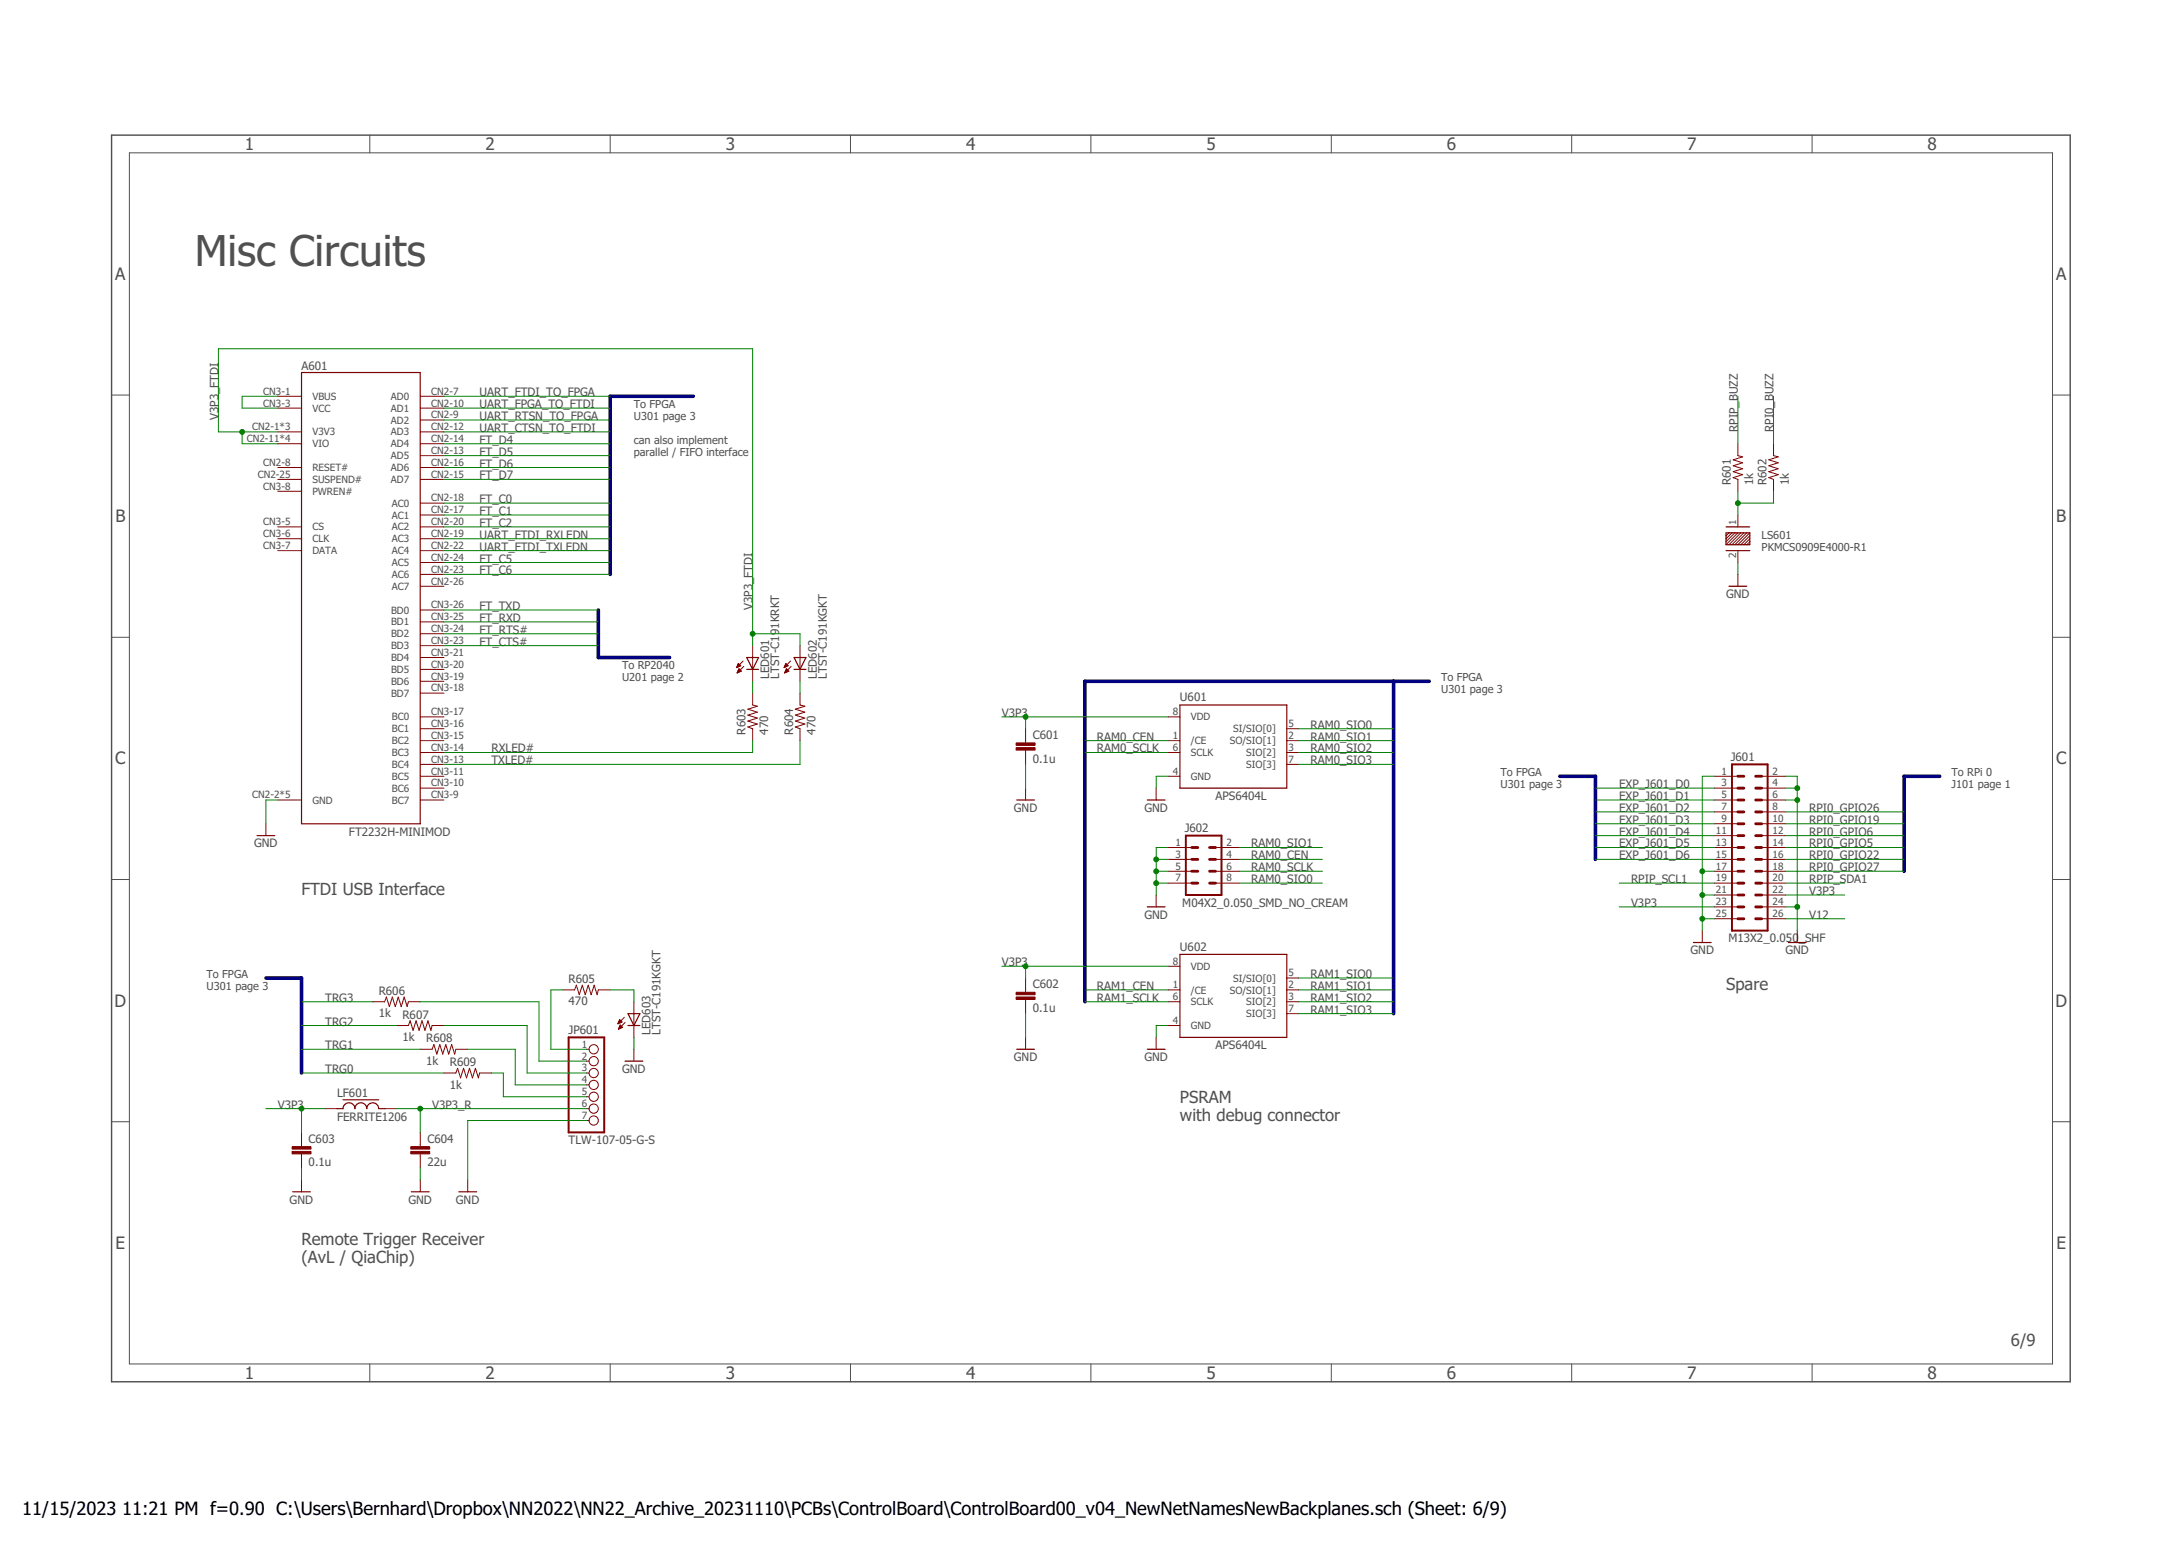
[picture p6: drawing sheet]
<svg xmlns="http://www.w3.org/2000/svg" width="420mm" height="297mm" viewBox="0 0 420 297" stroke-linecap="round" stroke-linejoin="round" font-family="sans-serif">
<path d="M21.5 26h377.1v240h-377.1z" fill="none" stroke="#505050" stroke-width=".28"/>
<g fill="none" stroke="#505050" stroke-width=".19">
<path d="M24.9 29.4h370.3v233.2h-370.3zM71.2 26v3.4M117.5 26v3.4M163.8 26v3.4M210.1 26v3.4M256.3 26v3.4M302.6 26v3.4M348.9 26v3.4M21.5 76.1h3.4M395.2 76.1h3.4M21.5 122.7h3.4M395.2 122.7h3.4"/>
<path d="M21.5 169.3h3.4M395.2 169.3h3.4M21.5 215.9h3.4M395.2 215.9h3.4M71.2 262.6v3.4M117.5 262.6v3.4M163.8 262.6v3.4M210.1 262.6v3.4M256.3 262.6v3.4M302.6 262.6v3.4M348.9 262.6v3.4"/>
</g>
<g fill="none" stroke="#800000" stroke-width=".19">
<path d="M53.5 76.3h4.6M53.5 78.6h4.6M80.9 76.3h4.6M80.9 78.6h4.6M53.5 83.1h4.6M53.5 90h4.6M53.5 85.4h4.6M53.5 92.3h4.6M53.5 94.6h4.6M80.9 83.1h4.6M80.9 90h4.6M80.9 80.9h4.6"/>
<path d="M80.9 85.4h4.6M80.9 87.7h4.6M80.9 92.3h4.6M80.9 96.9h4.6M80.9 99.1h4.6M334.6 85.4v2.3l1 .2-1.9 .6 1.9 .6-1.9 .6 1.9 .5-1.9 .6 1.9 .6-1.9 .5 .9 .4v2.3M334.6 99.1v2.3M341.5 85.4v2.3l.9 .2-1.8 .6 1.8 .6-1.8 .6 1.8 .5-1.8 .6 1.8 .6-1.8 .5 .9 .4v2.3M53.5 101.4h4.6M53.5 103.7h4.6M53.5 106h4.6M80.9 101.4h4.6"/>
<path d="M80.9 103.7h4.6M80.9 106h4.6M80.9 108.3h4.6M80.9 110.6h4.6M80.9 112.9h4.6M80.9 117.4h4.6M80.9 119.7h4.6M332.9 102.6l-.5 .5M333.5 102.6l-1.1 1.1M334.1 102.6l-1.7 1.7M334.6 102.6l-2.2 2.3M334.6 106v2.3"/>
<path d="M334.6 110.6v2.3M335.2 102.6l-2.3 2.3M335.8 102.6l-2.3 2.3M336.4 102.6l-2.3 2.3M336.9 102.6l-2.3 2.3M336.9 103.1l-1.7 1.8M336.9 103.7l-1.1 1.2M336.9 104.3l-.5 .6M80.9 138h4.6M80.9 122h4.6M80.9 124.3h4.6M80.9 126.6h4.6"/>
<path d="M80.9 128.9h4.6M80.9 131.1h4.6M80.9 133.4h4.6M141.9 128.5h.1M141.9 128.4h.3M141.9 128.2h.6M142 129.5h.1M142 128.1h.6M142 129.4h.3M142 128h.5M142 129.3h.5M142.1 127.9h.3"/>
<path d="M142.1 129.2h.6M142.1 127.8h.2M142.1 129.1h.5M142.2 127.7l-.4 .8M142.2 127.7l.4 .5-.8 .3M142.2 127.7h.1M142.2 129h.3M142.2 128.9h.2M142.3 128.8h.1M142.7 129.2l-.4-.5-.4 .8M142.7 129.2l-.8 .3M143.1 127.3l-1.3 1.2"/>
<path d="M143.2 128.3l-1.3 1.2M144.9 124.3v6.8M144.9 133.4v2.3l.9 .3-1.8 .5 1.8 .6-1.8 .6 1.8 .5-1.8 .6 1.8 .6-1.8 .6 .9 .3v2.3M151 128.5h.1M151 128.4h.3M151.1 128.2h.5M151.1 129.5h.1M151.1 128.1h.6M151.2 129.4h.2M151.2 128h.4M151.2 129.3h.4M151.2 127.9h.3"/>
<path d="M151.2 129.2h.7M151.3 127.8h.1M151.3 129.1h.5M151.3 127.7h.1M151.3 129h.4M151.3 127.7l-.3 .8M151.3 127.7l.5 .5-.8 .3M151.4 128.9h.2M151.4 128.8h.1M151.9 129.2l-.5-.5-.3 .8M151.9 129.2l-.8 .3M152.2 127.3l-1.2 1.2"/>
<path d="M152.3 128.3l-1.2 1.2M154.1 124.3v6.8M154.1 133.4v2.3l.9 .3-1.9 .5 1.9 .6-1.9 .6 1.9 .5-1.9 .6 1.9 .6-1.9 .6 1 .3v2.3M224.9 138h2.3M51.2 158.6v2.3M53.5 154h4.6M80.9 154h4.6M80.9 140.3h4.6M80.9 142.6h4.6M80.9 144.9h4.6M80.9 147.2h4.6M80.9 149.4h4.6"/>
<path d="M80.9 151.7h4.6M197.5 140.3v2.7M197.5 144.4v2.8M197.5 151.7v2.3M222.6 151.7v2.3M224.9 142.6h2.3M224.9 144.9h2.3M224.9 149.4h2.3M247.8 140.3h2.3M247.8 142.6h2.3M247.8 144.9h2.3M247.8 147.2h2.3"/>
<path d="M330.1 154h4.5M330.1 149.4h4.5M330.1 151.7h4.5M330.1 156.3h4.5M330.1 158.6h4.5M339.2 154h4.6M339.2 149.4h4.6M339.2 151.7h4.6M339.2 156.3h4.6M339.2 158.6h4.6M222.6 172.3v2.3M224.9 163.2h4.6"/>
<path d="M224.9 165.4h4.6M224.9 167.7h4.6M224.9 170h4.6M234.1 163.2h4.5M234.1 165.4h4.5M234.1 167.7h4.5M234.1 170h4.5M327.8 179.2v2.2M330.1 163.2h4.5M330.1 165.4h4.5M330.1 167.7h4.5M330.1 170h4.5"/>
<path d="M330.1 160.9h4.5M330.1 172.3h4.5M330.1 174.6h4.5M330.1 176.9h4.5M339.2 163.2h4.6M339.2 165.4h4.6M339.2 167.7h4.6M339.2 170h4.6M339.2 160.9h4.6M339.2 172.3h4.6M339.2 174.6h4.6M339.2 176.9h4.6"/>
<path d="M346.1 179.2v2.2M71.8 192.8h2.3l.3-.9 .6 1.9 .5-1.9 .6 1.9 .6-1.9 .6 1.9 .5-1.9 .6 1.9 .2-1h2.3M76.3 197.4h2.3l.4-.9 .5 1.9 .6-1.9 .6 1.9 .6-1.9 .5 1.9 .6-1.9 .6 1.9 .2-1h2.3M108.4 190.6h2.2l.4-.9 .5 1.8 .6-1.8 .6 1.8 .6-1.8 .5 1.8 .6-1.8 .6 1.8 .2-.9h2.3M119 197.1h.1M119 197h.3M119.1 196.9h.4M119.1 196.8h.6M119.1 198h.2M119.2 196.7h.5M119.2 197.9h.3M119.2 196.6h.4"/>
<path d="M119.2 197.8h.6M119.3 196.4h.2M119.3 197.7h.5M119.3 196.3h.1M119.3 196.3l.5 .4-.8 .4zM119.3 197.6h.4M119.4 197.5h.2M119.4 197.4h.1M119.4 197.3l.5 .5-.8 .3zM120.2 195.8l-1.2 1.3M120.4 196.8l-1.3 1.3M122.1 192.8v6.9"/>
<path d="M197.5 188.3v2.7M197.5 192.4v2.7M197.5 199.7v2.3M222.6 199.7v2.3M224.9 186h2.3M224.9 190.6h2.3M224.9 197.4h2.3M224.9 192.8h2.3M247.8 190.6h2.3M247.8 188.3h2.3M247.8 192.8h2.3M247.8 195.1h2.3"/>
<path d="M58.1 218v2.7M62.6 213.4h2.3M74.1 213.4h2.2M80.9 202h2.3l.3-.9 .6 1.8 .6-1.8 .6 1.8 .5-1.8 .6 1.8 .6-1.8 .5 1.8 .3-.9h2.3M80.9 218v2.7M85.5 206.6h2.3l.3-.9 .6 1.8 .6-1.8 .5 1.8 .6-1.8 .6 1.8 .5-1.8 .6 1.8 .3-.9h2.2M112.9 202h.5M112.9 204.3h.5M112.9 206.6h.5M112.9 208.9h.5M112.9 211.1h.5M112.9 213.4h.5"/>
<path d="M112.9 215.7h.5M122.1 202v2.3M58.1 222.1v2.8M58.1 227.1v2.3M80.9 222.1v2.8M80.9 227.1v2.3M90.1 227.1v2.3"/>
<circle cx="114.3" cy="202" r=".89"/>
<circle cx="114.3" cy="204.3" r=".89"/>
<circle cx="114.3" cy="208.9" r=".89"/>
<circle cx="114.3" cy="215.7" r=".89"/>
<circle cx="114.3" cy="211.1" r=".89"/>
<circle cx="114.3" cy="206.6" r=".89"/>
<circle cx="114.3" cy="213.4" r=".89"/>
</g>
<g fill="none" stroke="#800000" stroke-width=".23">
<path d="M58.1 71.7h22.8v86.9h-22.8zM332.4 101.4h4.5M332.4 106h4.5M332.4 102.6h4.5v2.3h-4.5zM332.9 112.9h3.5M143.8 126.6h2.3l-1.2 2.3zM143.8 128.9h2.3M152.9 128.9h2.3M152.9 126.6h2.3l-1.1 2.3zM227.2 135.7h20.6v16h-20.6zM195.8 154h3.4M220.9 154h3.4"/>
<path d="M49.5 160.9h3.4M220.9 174.6h3.4M120.9 195.1h2.3l-1.1 2.3zM120.9 197.4h2.3M227.2 183.7h20.6v16h-20.6zM326.1 181.4h3.4M344.4 181.4h3.4M64.9 213.4h1.2a1.14 1.14 0 0 1 1.1-1.1 1.14 1.14 0 0 1 1.1 1.1 1.14 1.14 0 0 1 1.2-1.1 1.14 1.14 0 0 1 1.1 1.1 1.14 1.14 0 0 1 1.2-1.1 1.14 1.14 0 0 1 1.1 1.1h1.2M66.1 211.7h6.8M120.4 204.3h3.4M195.8 202h3.4M220.9 202h3.4"/>
<path d="M56.3 229.4h3.5M79.2 229.4h3.4M88.3 229.4h3.5"/>
</g>
<g fill="#800000" stroke="#800000" stroke-width=".19">
<path d="M195.7 143.9h3.6v.5h-3.6z"/>
<path d="M195.7 143h3.6v.5h-3.6z"/>
<path d="M195.7 191.9h3.6v.5h-3.6z"/>
<path d="M195.7 191h3.6v.5h-3.6z"/>
<path d="M79.1 221.7h3.6v.4h-3.6z"/>
<path d="M79.1 220.7h3.6v.5h-3.6z"/>
<path d="M56.2 221.7h3.7v.4h-3.7z"/>
<path d="M56.2 220.7h3.7v.5h-3.7z"/>
</g>
<g fill="none" stroke="#800000" stroke-width=".55">
<path d="M334.6 154h1.2M334.6 151.7h1.2M334.6 149.4h1.2M334.6 156.3h1.2M334.6 158.6h1.2M338.1 154h1.1M338.1 151.7h1.1M338.1 149.4h1.1M338.1 156.3h1.1M338.1 158.6h1.1M229.5 167.7h1.1M229.5 165.4h1.1"/>
<path d="M229.5 163.2h1.1M229.5 170h1.1M232.9 167.7h1.2M232.9 165.4h1.2M232.9 163.2h1.2M232.9 170h1.2M334.6 167.7h1.2M334.6 165.4h1.2M334.6 163.2h1.2M334.6 170h1.2M334.6 160.9h1.2M334.6 176.9h1.2"/>
<path d="M334.6 174.6h1.2M334.6 172.3h1.2M338.1 167.7h1.1M338.1 165.4h1.1M338.1 163.2h1.1M338.1 170h1.1M338.1 160.9h1.1M338.1 176.9h1.1M338.1 174.6h1.1M338.1 172.3h1.1"/>
</g>
<path d="M333.5 147.2h6.9v32h-6.9zM228.3 160.9h6.9v11.4h-6.9zM109.5 199.7h6.9v18.3h-6.9z" fill="none" stroke="#800000" stroke-width=".38"/>
<path d="M133.5 76.3h-16v34.3M115.2 117.4v9.2h13.7M268.4 131.1v64M275.2 131.1h-66.3v61.7M300.4 149.4h6.8v16M373.5 149.4h-6.9v18.3M51.2 188.3h6.9v18.3" fill="none" stroke="#000080" stroke-width=".7"/>
<g fill="none" stroke="#008000" stroke-width=".19">
<path d="M53.5 76.3h-6.9v2.3h6.9M85.5 76.3h32M85.5 78.6h32M334.6 76.3v9.1M341.5 76.3v9.1M46.6 83.1v2.3h6.9M53.5 83.1h-11.4v-16h102.8v57.2M85.5 83.1h32M85.5 85.4h32M85.5 80.9h32M85.5 87.7h32M85.5 90h32"/>
<path d="M85.5 92.3h32M85.5 96.9h32M85.5 99.1h32M334.6 94.6v4.5M341.5 94.6v2.3h-6.9M85.5 101.4h32M85.5 103.7h32M85.5 106h32M85.5 108.3h32M85.5 110.6h32M85.5 117.4h29.7M85.5 119.7h29.7"/>
<path d="M334.6 108.3v2.3M85.5 122h29.7M85.5 124.3h29.7M144.9 131.1v2.3M144.9 122h9.2v2.3M154.1 131.1v2.3M192.9 138h32M197.5 138v2.3M53.5 154h-2.3v4.6M144.9 142.6v2.3h-59.4M154.1 142.6v4.6h-68.6M197.5 147.2v4.5"/>
<path d="M208.9 144.9h16M208.9 142.6h16M224.9 149.4h-2.3v2.3M250.1 144.9h18.3M250.1 147.2h18.3M250.1 142.6h18.3M250.1 140.3h18.3M307.2 154h22.9M307.2 151.7h22.9M307.2 158.6h22.9M307.2 156.3h22.9M330.1 149.4h-2.3v29.8"/>
<path d="M343.8 154h2.3M343.8 149.4h2.3v29.8M343.8 151.7h2.3M343.8 158.6h22.8M343.8 156.3h22.8M222.6 165.4h2.3M222.6 167.7h2.3M222.6 170h2.3M224.9 163.2h-2.3v9.1M238.6 163.2h16M238.6 165.4h16M238.6 167.7h16"/>
<path d="M238.6 170h16M307.2 163.2h22.9M307.2 165.4h22.9M307.2 160.9h22.9M311.8 170h18.3M311.8 174.6h18.3M327.8 167.7h2.3M327.8 172.3h2.3M327.8 176.9h2.3M343.8 163.2h22.8M343.8 165.4h22.8M343.8 167.7h22.8"/>
<path d="M343.8 170h11.4M343.8 172.3h11.4M343.8 176.9h11.4M343.8 174.6h2.3M343.8 160.9h22.8M58.1 197.4h18.2M58.1 192.8h13.7M80.9 192.8h22.9v11.5h9.1M85.5 197.4h16v9.2h11.4M108.4 190.6h-2.3v11.4h6.8M117.5 190.6h4.6v2.2M122.1 199.7v2.3"/>
<path d="M192.9 186h32M197.5 186v2.3M197.5 195.1v4.6M208.9 190.6h16M208.9 192.8h16M224.9 197.4h-2.3v2.3M250.1 190.6h18.3M250.1 192.8h18.3M250.1 188.3h18.3M250.1 195.1h18.3M51.2 213.4h11.4M58.1 213.4v4.6"/>
<path d="M58.1 202h22.8M58.1 206.6h27.4M76.3 213.4h36.6M80.9 213.4v4.6M90.1 202h9.1v6.9h13.7M94.6 206.6h2.3v4.5h16M112.9 215.7h-22.8v11.4M58.1 224.9v2.2M80.9 224.9v2.2"/>
</g>
<g fill="#008000" stroke="#008000" stroke-width=".19">
<circle cx="46.6" cy="83.1" r=".47"/>
<circle cx="144.9" cy="122" r=".47"/>
<circle cx="222.6" cy="165.4" r=".47"/>
<circle cx="222.6" cy="167.7" r=".47"/>
<circle cx="222.6" cy="170" r=".47"/>
<circle cx="327.8" cy="172.3" r=".47"/>
<circle cx="327.8" cy="176.9" r=".47"/>
<circle cx="327.8" cy="167.7" r=".47"/>
<circle cx="346.1" cy="174.6" r=".47"/>
<circle cx="346.1" cy="151.7" r=".47"/>
<circle cx="346.1" cy="154" r=".47"/>
<circle cx="197.5" cy="138" r=".47"/>
<circle cx="197.5" cy="186" r=".47"/>
<circle cx="58.1" cy="213.4" r=".47"/>
<circle cx="80.9" cy="213.4" r=".47"/>
<circle cx="334.6" cy="96.9" r=".47"/>
</g>
<text font-size="8.2" fill="#505050" x="37.5" y="51.1">Misc Circuits</text>
<g font-size="3.5">
<text x="4.3" y="291.7">11/15/2023</text>
<text x="23.5" y="291.7">11:21 PM f=0.90 C:\Users\Bernhard\Dropbox\NN2022\NN22_Archive_20231110\PCBs\ControlBoard\ControlBoard00_v04_NewNetNamesNewBackplanes.sch (Sheet: 6/9)</text>
</g>
<g font-size="3.3" fill="#505050">
<text x="47.2" y="28.9">1</text>
<text x="93.5" y="28.9">2</text>
<text x="139.7" y="28.9">3</text>
<text x="186" y="28.9">4</text>
<text x="232.3" y="28.9">5</text>
<text x="278.6" y="28.9">6</text>
<text x="324.9" y="28.9">7</text>
<text x="371.2" y="28.9">8</text>
<text x="22.2" y="53.9">A</text>
<text x="395.9" y="53.9">A</text>
<text x="22.2" y="100.5">B</text>
<text x="396" y="100.5">B</text>
<text x="22.2" y="147.2">C</text>
<text x="395.9" y="147.2">C</text>
<text x="22.1" y="193.8">D</text>
<text x="395.8" y="193.8">D</text>
<text x="22.3" y="240.4">E</text>
<text x="396" y="240.4">E</text>
<text x="47.2" y="265.5">1</text>
<text x="93.5" y="265.5">2</text>
<text x="139.7" y="265.5">3</text>
<text x="186" y="265.5">4</text>
<text x="232.3" y="265.5">5</text>
<text x="278.6" y="265.5">6</text>
<text x="324.9" y="265.5">7</text>
<text x="371.2" y="265.5">8</text>
</g>
<g font-size="3.2" fill="#505050">
<text x="58.1" y="172.3">FTDI USB Interface</text>
<text x="332.4" y="190.6">Spare</text>
<text x="227.2" y="212.3">PSRAM</text>
<text x="227.2" y="215.7">with debug connector</text>
<text x="58.1" y="239.7">Remote Trigger Receiver</text>
<text x="58.1" y="243.1">(AvL / QiaChip)</text>
<text x="387.2" y="259.1">6/9</text>
</g>
<g font-size="2.2" fill="#505050">
<text x="58.1" y="71.3">A601</text>
<text x="92.3" y="76.3">UART_FTDI_TO_FPGA</text>
<text x="42.1" y="80.9" transform="rotate(-90 42.1 80.9)">V3P3_FTDI</text>
<text x="92.3" y="78.6">UART_FPGA_TO_FTDI</text>
<text x="92.3" y="80.9">UART_RTSN_TO_FPGA</text>
<text x="92.3" y="83.1">UART_CTSN_TO_FTDI</text>
<text x="334.6" y="83.1" transform="rotate(-90 334.6 83.1)">RPIP_BUZZ</text>
<text x="341.5" y="83.1" transform="rotate(-90 341.5 83.1)">RPI0_BUZZ</text>
<text x="92.3" y="85.4">FT_D4</text>
<text x="92.3" y="87.7">FT_D5</text>
<text x="92.3" y="90">FT_D6</text>
<text x="92.3" y="92.3">FT_D7</text>
<text x="333.3" y="93.4" transform="rotate(-90 333.3 93.4)">R601</text>
<text x="337.6" y="93.4" transform="rotate(-90 337.6 93.4)">1k</text>
<text x="340.1" y="93.4" transform="rotate(-90 340.1 93.4)">R602</text>
<text x="344.5" y="93.4" transform="rotate(-90 344.5 93.4)">1k</text>
<text x="92.3" y="96.9">FT_C0</text>
<text x="92.3" y="99.1">FT_C1</text>
<text x="92.3" y="101.4">FT_C2</text>
<text x="92.3" y="103.7">UART_FTDI_RXLEDN</text>
<text x="92.3" y="106">UART_FTDI_TXLEDN</text>
<text x="92.3" y="108.3">FT_C5</text>
<text x="92.3" y="110.6">FT_C6</text>
<text x="92.3" y="117.4">FT_TXD</text>
<text x="92.3" y="119.7">FT_RXD</text>
<text x="144.9" y="117.4" transform="rotate(-90 144.9 117.4)">V3P3_FTDI</text>
<text x="332.4" y="115.1">GND</text>
<text x="92.3" y="122">FT_RTS#</text>
<text x="92.3" y="124.3">FT_CTS#</text>
<text x="148.1" y="130.7" transform="rotate(-90 148.1 130.7)">LED601</text>
<text x="150.1" y="130.7" transform="rotate(-90 150.1 130.7)">LTST-C191KRKT</text>
<text x="157.3" y="130.7" transform="rotate(-90 157.3 130.7)">LED602</text>
<text x="159.2" y="130.7" transform="rotate(-90 159.2 130.7)">LTST-C191KGKT</text>
<text x="227.2" y="135">U601</text>
<text x="143.6" y="141.4" transform="rotate(-90 143.6 141.4)">R603</text>
<text x="147.9" y="141.4" transform="rotate(-90 147.9 141.4)">470</text>
<text x="152.7" y="141.4" transform="rotate(-90 152.7 141.4)">R604</text>
<text x="157" y="141.4" transform="rotate(-90 157 141.4)">470</text>
<text x="192.9" y="138">V3P3</text>
<text x="198.9" y="142.2">C601</text>
<text x="211.2" y="142.6">RAM0_CEN</text>
<text x="252.4" y="140.3">RAM0_SIO0</text>
<text x="252.4" y="142.6">RAM0_SIO1</text>
<text x="94.6" y="144.9">RXLED#</text>
<text x="94.6" y="147.1">TXLED#</text>
<text x="198.9" y="146.8">0.1u</text>
<text x="211.2" y="144.9">RAM0_SCLK</text>
<text x="252.4" y="144.9">RAM0_SIO2</text>
<text x="252.4" y="147.1">RAM0_SIO3</text>
<text x="333.3" y="146.5">J601</text>
<text x="234.1" y="154">APS6404L</text>
<text x="311.8" y="154">EXP_J601_D1</text>
<text x="311.8" y="151.7">EXP_J601_D0</text>
<text x="67.2" y="160.9">FT2232H-MINIMOD</text>
<text x="195.2" y="156.3">GND</text>
<text x="220.3" y="156.3">GND</text>
<text x="228.1" y="160.2">J602</text>
<text x="311.8" y="160.9">EXP_J601_D4</text>
<text x="311.8" y="156.3">EXP_J601_D2</text>
<text x="311.8" y="158.6">EXP_J601_D3</text>
<text x="348.4" y="160.9">RPI0_GPIO6</text>
<text x="348.4" y="158.6">RPI0_GPIO19</text>
<text x="348.4" y="156.3">RPI0_GPIO26</text>
<text x="48.9" y="163.1">GND</text>
<text x="240.9" y="165.4">RAM0_CEN</text>
<text x="240.9" y="167.7">RAM0_SCLK</text>
<text x="240.9" y="163.1">RAM0_SIO1</text>
<text x="311.8" y="165.4">EXP_J601_D6</text>
<text x="311.8" y="163.1">EXP_J601_D5</text>
<text x="348.4" y="167.7">RPI0_GPIO27</text>
<text x="348.4" y="165.4">RPI0_GPIO22</text>
<text x="348.4" y="163.1">RPI0_GPIO5</text>
<text x="240.9" y="170">RAM0_SIO0</text>
<text x="314.1" y="170">RPIP_SCL1</text>
<text x="348.4" y="172.3">V3P3</text>
<text x="348.4" y="170">RPIP_SDA1</text>
<text x="220.3" y="176.9">GND</text>
<text x="227.7" y="174.6">M04X2_0.050_SMD_NO_CREAM</text>
<text x="314.1" y="174.6">V3P3</text>
<text x="348.4" y="176.9">V12</text>
<text x="227.2" y="183">U602</text>
<text x="325.5" y="183.7">GND</text>
<text x="332.8" y="181.4">M13X2_0.050</text>
<text x="343.8" y="183.7">GND</text>
<text x="346.4" y="181.4">_SHF</text>
<text x="72.9" y="191.5">R606</text>
<text x="109.5" y="189.2">R605</text>
<text x="192.9" y="186">V3P3</text>
<text x="198.9" y="190.2">C602</text>
<text x="211.2" y="190.6">RAM1_CEN</text>
<text x="252.4" y="188.3">RAM1_SIO0</text>
<text x="252.4" y="190.6">RAM1_SIO1</text>
<text x="62.6" y="197.4">TRG2</text>
<text x="62.6" y="192.9">TRG3</text>
<text x="72.9" y="195.8">1k</text>
<text x="77.5" y="196.1">R607</text>
<text x="109.5" y="193.5">470</text>
<text x="198.9" y="194.8">0.1u</text>
<text x="211.2" y="192.9">RAM1_SCLK</text>
<text x="252.4" y="192.9">RAM1_SIO2</text>
<text x="252.4" y="195.1">RAM1_SIO3</text>
<text x="62.6" y="202">TRG1</text>
<text x="77.5" y="200.4">1k</text>
<text x="82.1" y="200.7">R608</text>
<text x="109.5" y="199.1">JP601</text>
<text x="125.3" y="199.3" transform="rotate(-90 125.3 199.3)">LED603</text>
<text x="127.2" y="199.3" transform="rotate(-90 127.2 199.3)">LTST-C191KGKT</text>
<text x="234.1" y="202">APS6404L</text>
<text x="62.6" y="206.6">TRG0</text>
<text x="82.1" y="205">1k</text>
<text x="86.6" y="209.5">1k</text>
<text x="86.6" y="205.2">R609</text>
<text x="119.8" y="206.6">GND</text>
<text x="195.2" y="204.3">GND</text>
<text x="220.3" y="204.3">GND</text>
<text x="53.5" y="213.4">V3P3</text>
<text x="64.9" y="215.7">FERRITE1206</text>
<text x="64.9" y="211.1">LF601</text>
<text x="83.2" y="213.4">V3P3_R</text>
<text x="59.4" y="219.9">C603</text>
<text x="82.3" y="219.9">C604</text>
<text x="109.5" y="220.3">TLW-107-05-G-S</text>
<text x="59.4" y="224.5">0.1u</text>
<text x="82.3" y="224.5">22u</text>
<text x="55.8" y="231.7">GND</text>
<text x="78.6" y="231.7">GND</text>
<text x="87.8" y="231.7">GND</text>
</g>
<g font-size="2.1" fill="#505050">
<text x="122.1" y="78.6">To FPGA</text>
<text x="122.1" y="80.9">U301 page 3</text>
<text x="122.1" y="85.5">can also implement</text>
<text x="122.1" y="87.7">parallel / FIFO interface</text>
<text x="339.2" y="106">PKMCS0909E4000-R1</text>
<text x="339.2" y="103.7">LS601</text>
<text x="119.8" y="128.9">To RP2040</text>
<text x="119.8" y="131.1">U201 page 2</text>
<text x="277.5" y="131.2">To FPGA</text>
<text x="277.5" y="133.4">U301 page 3</text>
<text x="288.9" y="149.5">To FPGA</text>
<text x="375.8" y="149.5">To RPi 0</text>
<text x="288.9" y="151.7">U301 page 3</text>
<text x="375.8" y="151.7">J101 page 1</text>
<text x="39.8" y="188.3">To FPGA</text>
<text x="39.8" y="190.6">U301 page 3</text>
</g>
<g font-size="1.9" fill="#505050">
<text x="50.7" y="76">CN3-1</text>
<text x="60.2" y="77">VBUS</text>
<text x="75.3" y="77">AD0</text>
<text x="83" y="76">CN2-7</text>
<text x="48.6" y="82.8">CN2-1*3</text>
<text x="50.7" y="78.3">CN3-3</text>
<text x="60.2" y="83.8">V3V3</text>
<text x="60.2" y="79.3">VCC</text>
<text x="75.3" y="79.3">AD1</text>
<text x="75.3" y="81.6">AD2</text>
<text x="75.3" y="83.8">AD3</text>
<text x="83" y="78.3">CN2-10</text>
<text x="83" y="80.5">CN2-9</text>
<text x="83" y="82.8">CN2-12</text>
<text x="47.5" y="85.1">CN2-11*4</text>
<text x="50.7" y="89.7">CN2-8</text>
<text x="60.2" y="86.1">VIO</text>
<text x="75.3" y="86.1">AD4</text>
<text x="75.3" y="88.4">AD5</text>
<text x="83" y="85.1">CN2-14</text>
<text x="83" y="87.4">CN2-13</text>
<text x="83" y="89.7">CN2-16</text>
<text x="49.6" y="92">CN2-25</text>
<text x="50.7" y="94.3">CN3-8</text>
<text x="60.2" y="90.7">RESET#</text>
<text x="60.2" y="93">SUSPEND#</text>
<text x="60.2" y="95.3">PWREN#</text>
<text x="75.3" y="90.7">AD6</text>
<text x="75.3" y="93">AD7</text>
<text x="83" y="92">CN2-15</text>
<text x="50.7" y="101.1">CN3-5</text>
<text x="75.4" y="97.6">AC0</text>
<text x="75.4" y="99.8">AC1</text>
<text x="83" y="96.5">CN2-18</text>
<text x="83" y="98.8">CN2-17</text>
<text x="83" y="101.1">CN2-20</text>
<text x="334.3" y="101.1" transform="rotate(-90 334.3 101.1)">1</text>
<text x="50.7" y="103.4">CN3-6</text>
<text x="50.7" y="105.7">CN3-7</text>
<text x="60.2" y="102.1">CS</text>
<text x="60.2" y="104.4">CLK</text>
<text x="60.2" y="106.7">DATA</text>
<text x="75.4" y="102.1">AC2</text>
<text x="75.4" y="104.4">AC3</text>
<text x="75.4" y="106.7">AC4</text>
<text x="83" y="103.4">CN2-19</text>
<text x="83" y="105.7">CN2-22</text>
<text x="83" y="108">CN2-24</text>
<text x="334.3" y="107.4" transform="rotate(-90 334.3 107.4)">2</text>
<text x="75.4" y="109">AC5</text>
<text x="75.4" y="111.3">AC6</text>
<text x="75.4" y="113.6">AC7</text>
<text x="83" y="110.3">CN2-23</text>
<text x="83" y="112.5">CN2-26</text>
<text x="75.3" y="118.1">BD0</text>
<text x="83" y="117.1">CN3-26</text>
<text x="83" y="119.4">CN3-25</text>
<text x="75.3" y="120.4">BD1</text>
<text x="75.3" y="122.7">BD2</text>
<text x="75.3" y="125">BD3</text>
<text x="83" y="121.7">CN3-24</text>
<text x="83" y="124">CN3-23</text>
<text x="75.3" y="127.3">BD4</text>
<text x="75.3" y="129.5">BD5</text>
<text x="75.3" y="131.8">BD6</text>
<text x="83" y="126.3">CN3-21</text>
<text x="83" y="128.5">CN3-20</text>
<text x="83" y="130.8">CN3-19</text>
<text x="75.3" y="134.1">BD7</text>
<text x="83" y="137.7">CN3-17</text>
<text x="83" y="133.1">CN3-18</text>
<text x="225.8" y="137.7">8</text>
<text x="75.4" y="138.7">BC0</text>
<text x="75.4" y="141">BC1</text>
<text x="75.4" y="143.3">BC2</text>
<text x="83" y="140">CN3-16</text>
<text x="83" y="142.3">CN3-15</text>
<text x="225.8" y="142.3">1</text>
<text x="229.3" y="138.7">VDD</text>
<text x="229.3" y="143.3">/CE</text>
<text x="236.8" y="143.3">SO/SIO[1]</text>
<text x="237.4" y="141">SI/SIO[0]</text>
<text x="248.1" y="140">5</text>
<text x="248.1" y="142.3">2</text>
<text x="75.4" y="145.5">BC3</text>
<text x="75.4" y="147.8">BC4</text>
<text x="83" y="144.5">CN3-14</text>
<text x="83" y="146.8">CN3-13</text>
<text x="83" y="149.1">CN3-11</text>
<text x="225.8" y="149.1">4</text>
<text x="225.8" y="144.5">6</text>
<text x="229.3" y="145.5">SCLK</text>
<text x="240" y="145.5">SIO[2]</text>
<text x="240" y="147.8">SIO[3]</text>
<text x="248.1" y="144.5">3</text>
<text x="248.1" y="146.8">7</text>
<text x="331.5" y="149.1">1</text>
<text x="341.3" y="149.1">2</text>
<text x="48.6" y="153.7">CN2-2*5</text>
<text x="60.2" y="154.7">GND</text>
<text x="75.4" y="150.1">BC5</text>
<text x="75.4" y="152.4">BC6</text>
<text x="75.4" y="154.7">BC7</text>
<text x="83" y="151.4">CN3-10</text>
<text x="83" y="153.7">CN3-9</text>
<text x="229.3" y="150.1">GND</text>
<text x="331.5" y="151.4">3</text>
<text x="331.5" y="153.7">5</text>
<text x="331.5" y="156">7</text>
<text x="341.3" y="151.4">4</text>
<text x="341.3" y="153.7">6</text>
<text x="341.3" y="156">8</text>
<text x="330.4" y="160.5">11</text>
<text x="331.5" y="158.3">9</text>
<text x="341.3" y="158.3">10</text>
<text x="341.3" y="160.5">12</text>
<text x="226.3" y="162.8">1</text>
<text x="226.3" y="165.1">3</text>
<text x="226.3" y="167.4">5</text>
<text x="236.2" y="162.8">2</text>
<text x="236.2" y="165.1">4</text>
<text x="236.2" y="167.4">6</text>
<text x="330.4" y="162.8">13</text>
<text x="330.4" y="165.1">15</text>
<text x="330.4" y="167.4">17</text>
<text x="341.3" y="162.8">14</text>
<text x="341.3" y="165.1">16</text>
<text x="341.3" y="167.4">18</text>
<text x="226.3" y="169.7">7</text>
<text x="236.2" y="169.7">8</text>
<text x="330.4" y="169.7">19</text>
<text x="330.4" y="172">21</text>
<text x="341.3" y="169.7">20</text>
<text x="341.3" y="172">22</text>
<text x="330.4" y="174.3">23</text>
<text x="330.4" y="176.5">25</text>
<text x="341.3" y="174.3">24</text>
<text x="341.3" y="176.5">26</text>
<text x="225.8" y="185.7">8</text>
<text x="225.8" y="190.3">1</text>
<text x="229.3" y="186.7">VDD</text>
<text x="229.3" y="191.3">/CE</text>
<text x="236.8" y="191.3">SO/SIO[1]</text>
<text x="237.4" y="189">SI/SIO[0]</text>
<text x="248.1" y="188">5</text>
<text x="248.1" y="190.3">2</text>
<text x="225.8" y="197.1">4</text>
<text x="225.8" y="192.5">6</text>
<text x="229.3" y="193.5">SCLK</text>
<text x="240" y="193.5">SIO[2]</text>
<text x="240" y="195.8">SIO[3]</text>
<text x="248.1" y="192.5">3</text>
<text x="248.1" y="194.8">7</text>
<text x="112" y="201.7">1</text>
<text x="112" y="204">2</text>
<text x="229.3" y="198.1">GND</text>
<text x="112" y="206.3">3</text>
<text x="112" y="208.5">4</text>
<text x="112" y="210.8">5</text>
<text x="112" y="213.1">6</text>
<text x="112" y="215.4">7</text>
</g>
</svg>
